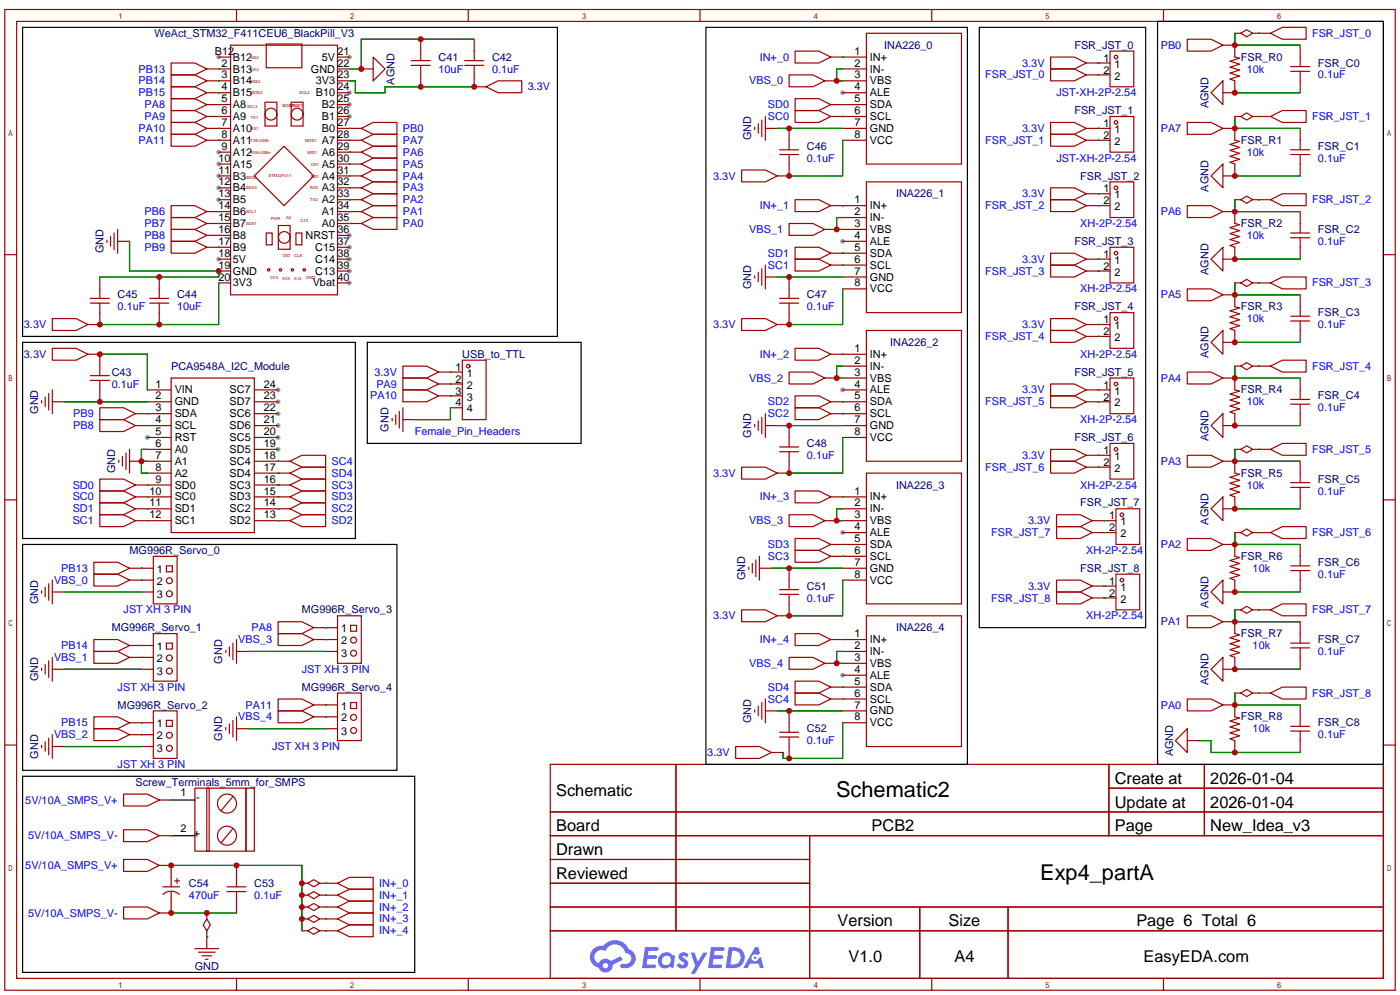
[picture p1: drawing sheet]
<svg xmlns="http://www.w3.org/2000/svg" width="299mm" height="213mm" viewBox="0 0 299 213" stroke-linecap="round" stroke-linejoin="round" font-family="sans-serif">
<g fill="#999">
<circle cx="31.5" cy="93.5" r=".51"/>
<circle cx="59.4" cy="96" r=".51"/>
<circle cx="59.4" cy="93.5" r=".51"/>
<circle cx="59.4" cy="90.9" r=".51"/>
<circle cx="59.4" cy="88.4" r=".51"/>
<circle cx="59.4" cy="85.9" r=".51"/>
<circle cx="59.4" cy="83.3" r=".51"/>
<circle cx="46.7" cy="12.2" r=".51"/>
<circle cx="46.7" cy="32.5" r=".51"/>
<circle cx="46.7" cy="35.1" r=".51"/>
<circle cx="46.7" cy="37.6" r=".51"/>
<circle cx="46.7" cy="40.1" r=".51"/>
<circle cx="46.7" cy="42.7" r=".51"/>
<circle cx="46.7" cy="55.4" r=".51"/>
<circle cx="74.7" cy="12.2" r=".51"/>
<circle cx="74.7" cy="19.8" r=".51"/>
<circle cx="74.7" cy="22.4" r=".51"/>
<circle cx="74.7" cy="24.9" r=".51"/>
<circle cx="74.7" cy="50.3" r=".51"/>
<circle cx="74.7" cy="52.8" r=".51"/>
<circle cx="74.7" cy="55.4" r=".51"/>
<circle cx="74.7" cy="57.9" r=".51"/>
<circle cx="74.7" cy="60.5" r=".51"/>
<circle cx="180.1" cy="19.8" r=".51"/>
<circle cx="180.1" cy="51.6" r=".51"/>
<circle cx="180.1" cy="83.3" r=".51"/>
<circle cx="180.1" cy="113.8" r=".51"/>
<circle cx="180.1" cy="144.3" r=".51"/>
</g>
<g fill="none" stroke="#a10000" stroke-width=".25">
<path d="M1 2h297.2v209.6h-297.2zM3.6 4.6h292.1v204.4h-292.1zM50.5 2v2.6M100.1 2v2.6M149.6 2v2.6M199.1 2v2.6M248.7 2v2.6M1 54.4h2.6M295.7 54.4h2.5M1 106.8h2.6M295.7 106.8h2.5M1 159.2h2.6"/>
<path d="M295.7 159.2h2.5M117.6 163.3h178.1v45.7h-178.1zM117.6 173.5h178.1M117.6 178.6h178.1M144.5 163.3v35.6M173 178.6v30.4M237 163.3v15.3M237 168.4h58.7M257.4 163.3v15.3M117.6 183.6h55.4M117.6 193.8h178.1M117.6 188.7h55.4"/>
<path d="M117.6 198.9h178.1M196.6 193.8v15.2M215.4 193.8v15.2M50.5 209v2.6M100.1 209v2.6M149.6 209v2.6M199.1 209v2.6M248.7 209v2.6"/>
</g>
<g fill="#5487ff">
<path d="M145.3 203.7a1.3 1.3 0 0 1 1.9 .3l-.4 .6a.54 .54 0 0 0-.9-.2l.1 .2a1.34 1.34 0 0 1 .9 1.8 1.47 1.47 0 0 1-2.3-.1l.5-.6 .8 .5a.31 .31 0 0 0 .4-.3 .31 .31 0 0 0-.3-.3 1.12 1.12 0 0 1-.7-1.9z"/>
<path d="M147.6 203.5h.9l.6 2 1.2-2h.9l-2.7 4.6h-.9l1-1.7z"/>
<path d="M137.8 202.4h1.7a1.31 1.31 0 0 1 1.2 .2 .4 .4 0 0 1-.3 .6h-1.8l-.1 .9h1.6a.4 .4 0 0 1 .4 .4 .4 .4 0 0 1-.5 .4h-1.6l-.2 1.2h1.4a.46 .46 0 0 1 .5 .1 .46 .46 0 0 1 .1 .5l-.4 .2h-2.6z"/>
<path d="M151.9 202.4h1.7a1.32 1.32 0 0 1 1.2 .2 .39 .39 0 0 1-.3 .6h-1.8l-.1 .9h1.6a.4 .4 0 0 1 .4 .4 .4 .4 0 0 1-.4 .4h-1.7l-.2 1.2h1.4a.46 .46 0 0 1 .5 .1 .46 .46 0 0 1 .1 .5l-.4 .2h-2.6z"/>
<path d="M161.3 202.4h.8l.3 1.3-.6 .4a.75 .75 0 0 0-1.1 .3 .75 .75 0 0 0 .5 1 .75 .75 0 0 0 .9-.7l.5-.2 .6 2.3h-.8l-.3-.9h-1.8l-.5 .9h-1z"/>
<path d="M155.7 202.4l-.6 4.5h1.5a2.27 2.27 0 0 0 2.6-2.3 2.27 2.27 0 0 0-2.7-2.2zM156.5 203.2a1.5 1.5 0 0 1 1.8 1.5 1.5 1.5 0 0 1-1.9 1.4h-.3z"/>
<path d="M141.2 204a1.6 1.6 0 0 0-.3 2.3 1.6 1.6 0 0 0 2.3 .2l.7 .4 .3-2.5-.1-.3h-.5a1.58 1.58 0 0 0-2.4-.1zM141.8 204.5a.98 .98 0 0 1 1.6 .4 .98 .98 0 0 1-1.1 1.3 .94 .94 0 0 1-.9-.6 .94 .94 0 0 1 .4-1.1z"/>
<path d="M126.8 202.8a2.37 2.37 0 0 0 1.1 4 1.54 1.54 0 0 0 1.8 1 1.54 1.54 0 0 0 1.2-1.6l2.2-1.1-.5-.8-2 1a1.57 1.57 0 0 0-2.7 .5 1.5 1.5 0 0 1-.7-2.1 1.5 1.5 0 0 1 2.2-.5 2.23 2.23 0 0 1 2.3-1.4 2.23 2.23 0 0 1 2 1.8 1.16 1.16 0 0 1 1.2 1.1 1.16 1.16 0 0 1-1.1 1.2h-.7a.47 .47 0 0 0-.5 .4 .47 .47 0 0 0 .4 .6 2.17 2.17 0 0 0 2.5-1 2.17 2.17 0 0 0-.3-2.7l-.8-.4a3.2 3.2 0 0 0-5.5-.7l-1.1 .1zM128.8 206.3a.6 .6 0 0 1 1.2 0 .6 .6 0 0 1-1.2 0z"/>
<circle cx="161.4" cy="204.6" r=".28"/>
</g>
<g fill="none" stroke="#a10000" stroke-width=".25">
<path d="M36.6 13.5h5.1l2.5 1.2-2.5 1.3h-5.1zM36.6 16h5.1l2.5 1.3-2.5 1.2h-5.1zM36.6 18.5h5.1l2.5 1.3-2.5 1.3h-5.1zM44.2 14.7h5.1M44.2 17.3h5.1M44.2 19.8h5.1M46.7 12.2h2.6M49.3 9.7h22.8v53.3h-22.8zM56.9 9.4h7.6v5.1h-7.6zM72.1 12.2h2.6M72.1 14.7h2.6M72.1 17.3h2.6"/>
<path d="M72.1 19.8h2.6M77.2 14.7h2.6M79.8 12.2l2.5 2.5-2.5 2.6zM87.9 14h4M87.9 13h4M89.9 8.4v4.6M89.9 14v4.5M99.3 14h4.1M99.3 13h4.1M101.3 8.4v4.6M101.3 14v4.5h2.6M103.9 18.5l2.5-1.2h5.1v2.5h-5.1z"/>
<path d="M168.7 16h5l2.6 1.3-2.6 1.2h-5zM169.9 10.9h5.1l2.5 1.3-2.5 1.3h-5.1zM176.3 17.3h2.5M177.5 12.2h7.7M180.1 14.7h5.1M180.1 17.3h5.1M180.1 19.8h5.1M185.2 7.1h20.3v28h-20.3zM224.5 12.2h5.1l2.6 1.3-2.6 1.2h-5.1zM224.5 14.7h5.1l2.6 1.3-2.6 1.3h-5.1zM232.2 13.5h5M232.2 16h5"/>
<path d="M237.2 10.9h5.1v7.6h-5.1zM253.7 8.4h5.1l2.6 1.3-2.6 1.2h-5.1zM261.4 17.3v5.1l-2.6-2.6zM261.4 9.7h2.5v2.5l1 .2-2 .7 2 .6-2 .7 2 .6-2 .6 2 .7-2 .6 1 .4v2.5h-2.5M263.9 7.1h1.3M265.2 7.1l1.2-.8 1.3 .8-1.3 .8zM267.7 7.1h3.8M271.5 7.1l2.6-1.3h5v2.6h-5zM275.8 15.2h4.1M275.8 14.2h4.1M277.9 9.7v4.5M277.9 15.2v4.6"/>
<path d="M36.6 23.6h5.1l2.5 1.3-2.5 1.3h-5.1zM36.6 26.2h5.1l2.5 1.2-2.5 1.3h-5.1zM36.6 28.7h5.1l2.5 1.3-2.5 1.2h-5.1zM36.6 21.1h5.1l2.5 1.3-2.5 1.2h-5.1zM44.2 22.4h5.1M44.2 24.9h5.1M44.2 27.4h5.1M44.2 30h5.1M46.7 32.5h2.6M46.7 35.1h2.6M46.7 37.6h2.6M56.6 21.8h2.6v5.1h-2.6z"/>
<path d="M60.7 31.2l6.4 6.4-6.4 6.3-6.3-6.3zM62.2 21.8h2.6v5.1h-2.6zM72.1 22.4h2.6M72.1 24.9h2.6M72.1 27.4h5.1M72.1 30h5.1M72.1 32.5h5.1M72.1 35.1h5.1M72.1 37.6h5.1M77.2 32.5l2.6-1.3h5v2.6h-5zM77.2 30l2.6-1.3h5v2.5h-5zM77.2 27.4l2.6-1.2h5v2.5h-5z"/>
<path d="M77.2 35.1l2.6-1.3h5v2.5h-5zM77.2 37.6l2.6-1.3h5v2.6h-5zM158.5 36.3h5.1l2.5 1.3-2.5 1.3h-5.1zM161.3 27.2v.5M162.1 26.4v2M162.8 25.7v3.5M163.6 27.4h2.5M163.6 24.9v5.1M166.6 33h4.1M166.6 32h4.1M168.7 33v4.6h-2.6M168.7 27.4v4.6"/>
<path d="M169.9 21.1h5.1l2.5 1.3-2.5 1.2h-5.1zM169.9 23.6h5.1l2.5 1.3-2.5 1.3h-5.1zM177.5 22.4h7.7M177.5 24.9h7.7M180.1 27.4h5.1M180.1 30h5.1M185.2 38.9h20.3v27.9h-20.3zM224.5 26.2h5.1l2.6 1.2-2.6 1.3h-5.1zM224.5 28.7h5.1l2.6 1.3-2.6 1.2h-5.1zM232.2 27.4h5M232.2 30h5M237.2 24.9h5.1v7.6h-5.1z"/>
<path d="M237.2 38.9h5.1v7.6h-5.1zM253.7 26.2h5.1l2.6 1.2-2.6 1.3h-5.1zM261.4 35.1v5l-2.6-2.5zM261.4 27.4h2.5v2.6l1 .2-2 .7 2 .6-2 .6 2 .7-2 .6 2 .6-2 .7 1 .4v2.5h-2.5M263.9 24.9h1.3M265.2 24.9l1.2-.8 1.3 .8-1.3 .8zM267.7 24.9h3.8M271.5 24.9l2.6-1.3h5v2.6h-5zM275.8 33h4.1M275.8 32h4.1M277.9 27.4v4.6M277.9 33v4.6"/>
<path d="M21.3 59.2v4.6M22.9 51.3v.5M23.6 50.5v2.1M24.4 49.8v3.5M25.1 51.6h2.6M25.1 49v5.1M34 59.2v4.6M36.6 43.9h5.1l2.5 1.3-2.5 1.3h-5.1zM36.6 49h5.1l2.5 1.3-2.5 1.3h-5.1zM36.6 51.6h5.1l2.5 1.2-2.5 1.3h-5.1zM36.6 46.5h5.1l2.5 1.3-2.5 1.2h-5.1zM44.2 45.2h5.1"/>
<path d="M44.2 47.8h5.1M44.2 50.3h5.1M44.2 52.8h5.1M46.7 40.1h2.6M46.7 42.7h2.6M46.7 55.4h2.6M46.7 57.9h2.6M56.9 49.8h1.3v2.5h-1.3zM59.5 48.2h2.5v5.1h-2.5zM63.2 49.8h1.3v2.5h-1.3zM72.1 40.1h5.1M72.1 42.7h5.1"/>
<path d="M72.1 45.2h5.1M72.1 47.8h5.1M72.1 50.3h2.6M72.1 52.8h2.6M72.1 55.4h2.6M72.1 57.9h2.6M77.2 42.7l2.6-1.3h5v2.5h-5zM77.2 40.1l2.6-1.2h5v2.5h-5zM77.2 45.2l2.6-1.3h5v2.6h-5zM77.2 47.8l2.6-1.3h5v2.5h-5zM161.3 58.9v.5M162.1 58.2v2"/>
<path d="M162.8 57.4v3.6M163.6 59.2h2.5M163.6 56.6v5.1M168.7 47.8h5l2.6 1.2-2.6 1.3h-5zM168.7 59.2v4.6M169.9 52.8h5.1l2.5 1.3-2.5 1.3h-5.1zM169.9 55.4h5.1l2.5 1.2-2.5 1.3h-5.1zM169.9 42.7h5.1l2.5 1.2-2.5 1.3h-5.1zM176.3 49h2.5M177.5 43.9h7.7M177.5 54.1h7.7M177.5 56.6h7.7"/>
<path d="M180.1 51.6h5.1M180.1 46.5h5.1M180.1 49h5.1M180.1 59.2h5.1M224.5 40.1h5.1l2.6 1.3-2.6 1.3h-5.1zM224.5 42.7h5.1l2.6 1.2-2.6 1.3h-5.1zM224.5 54.1h5.1l2.6 1.3-2.6 1.2h-5.1zM224.5 56.6h5.1l2.6 1.3-2.6 1.3h-5.1zM232.2 55.4h5M232.2 57.9h5M232.2 43.9h5M232.2 41.4h5"/>
<path d="M237.2 52.8h5.1v7.7h-5.1zM253.7 43.9h5.1l2.6 1.3-2.6 1.3h-5.1zM261.4 52.8v5.1l-2.6-2.5zM261.4 45.2h2.5v2.6l1 .2-2 .6 2 .7-2 .6 2 .6-2 .7 2 .6-2 .7 1 .3v2.6h-2.5M263.9 42.7h1.3M265.2 42.7l1.2-.8 1.3 .8-1.3 .7zM267.7 42.7h3.8M271.5 42.7l2.6-1.3h5v2.5h-5zM275.8 50.8h4.1M275.8 49.8h4.1M277.9 45.2v4.6M277.9 50.8v4.6"/>
<path d="M11.2 74.4h5.1l2.5 1.3-2.5 1.3h-5.1zM11.2 68.1h5.1l2.5 1.2-2.5 1.3h-5.1zM18.8 75.7h2.5v4.6M19.3 63.8h4.1M19.3 64.8h4.1M21.3 64.8v4.5h-2.5M32 63.8h4.1M32 64.8h4.1M34 64.8v4.5M46.7 60.5h2.6M72.1 60.5h2.6M86.1 78.2h5.1l2.5 1.3-2.5 1.3h-5.1z"/>
<path d="M93.7 79.5h5.1M98.8 77h5.1v12.7h-5.1zM158.5 68.1h5.1l2.5 1.2-2.5 1.3h-5.1zM166.6 63.8h4.1M166.6 64.8h4.1M168.7 79.5h5l2.6 1.3-2.6 1.2h-5zM168.7 64.8v4.5h-2.6M169.9 74.4h5.1l2.5 1.3-2.5 1.3h-5.1zM177.5 75.7h7.7M180.1 61.7h5.1M180.1 78.2h5.1M185.2 70.6h20.3v28h-20.3z"/>
<path d="M224.5 68.1h5.1l2.6 1.2-2.6 1.3h-5.1zM224.5 70.6h5.1l2.6 1.3-2.6 1.3h-5.1zM232.2 69.3h5M232.2 71.9h5M237.2 66.8h5.1v7.6h-5.1zM253.7 61.7h5.1l2.6 1.3-2.6 1.3h-5.1zM253.7 79.5h5.1l2.6 1.3-2.6 1.2h-5.1zM261.4 70.6v5.1l-2.6-2.5zM261.4 63h2.5v2.5l1 .3-2 .6 2 .7-2 .6 2 .6-2 .7 2 .6-2 .6 1 .4v2.6h-2.5M263.9 60.5h1.3M263.9 78.2h1.3M265.2 60.5l1.2-.8 1.3 .8-1.3 .7z"/>
<path d="M265.2 78.2l1.2-.7 1.3 .7-1.3 .8zM267.7 60.5h3.8M267.7 78.2h3.8M271.5 60.5l2.6-1.3h5v2.5h-5zM271.5 78.2l2.6-1.2h5v2.5h-5zM275.8 68.6h4.1M275.8 67.6h4.1M277.9 63v4.6M277.9 68.6v4.6M8.9 85.6v.5M9.7 84.8v2.1M10.4 84.1v3.5"/>
<path d="M11.2 85.9h2.5M11.2 83.3v5.1M19.3 81.3h4.1M19.3 80.3h4.1M21.3 89.7h5.1l2.6 1.2-2.6 1.3h-5.1zM21.3 87.1h5.1l2.6 1.3-2.6 1.3h-5.1zM21.3 81.3v4.6M25.4 98.3v.5M26.2 97.5v2.1M26.9 96.8v3.5M27.7 98.6h2.5M27.7 96v5.1"/>
<path d="M29 88.4h7.6M29 90.9h7.6M31.5 83.3h5.1M31.5 85.9h5.1M31.5 93.5h5.1M31.5 96h5.1M31.5 98.6h5.1M36.6 80.8h17.8v33h-17.8zM54.4 83.3h5M54.4 85.9h5M54.4 88.4h5M54.4 90.9h5"/>
<path d="M54.4 93.5h5M54.4 96h5M54.4 98.6h7.6M62 98.6l2.5-1.3h5.1v2.5h-5.1zM83.8 89.4v.5M84.6 88.6v2.1M85.3 87.9v3.5M86.1 80.8h5.1l2.5 1.2-2.5 1.3h-5.1zM86.1 83.3h5.1l2.5 1.3-2.5 1.3h-5.1zM86.1 89.7h2.5M86.1 87.1v5.1M93.7 84.6h5.1"/>
<path d="M93.7 82h5.1M96.3 87.1h2.5M158.5 99.8h5.1l2.5 1.3-2.5 1.3h-5.1zM161.3 90.7v.5M162.1 89.9v2M162.8 89.2v3.5M163.6 90.9h2.5M163.6 88.4v5.1M166.6 96.5h4.1M166.6 95.5h4.1M168.7 96.5v4.6h-2.6M168.7 90.9v4.6"/>
<path d="M169.9 84.6h5.1l2.5 1.3-2.5 1.2h-5.1zM169.9 87.1h5.1l2.5 1.3-2.5 1.3h-5.1zM176.3 80.8h2.5M177.5 85.9h7.7M177.5 88.4h7.7M180.1 83.3h5.1M180.1 90.9h5.1M180.1 93.5h5.1M180.1 80.8h5.1M224.5 82h5.1l2.6 1.3-2.6 1.3h-5.1zM224.5 84.6h5.1l2.6 1.3-2.6 1.2h-5.1zM224.5 96h5.1l2.6 1.3-2.6 1.3h-5.1z"/>
<path d="M224.5 98.6h5.1l2.6 1.2-2.6 1.3h-5.1zM232.2 83.3h5M232.2 85.9h5M232.2 97.3h5M232.2 99.8h5M237.2 80.8h5.1v7.6h-5.1zM237.2 94.7h5.1v7.7h-5.1zM253.7 97.3h5.1l2.6 1.3-2.6 1.2h-5.1zM258.8 90.9l2.6-2.5v5.1zM261.4 80.8h2.5v2.5l1 .3-2 .6 2 .6-2 .7 2 .6-2 .6 2 .7-2 .6 1 .4v2.5h-2.5M261.4 98.6h2.5v2.5l1 .2-2 .7 2 .6-2 .7 2 .6-2 .6 2 .7-2 .6 1 .4v2.5h-2.5M263.9 96h1.3"/>
<path d="M265.2 96l1.2-.8 1.3 .8-1.3 .8zM267.7 96h3.8M271.5 96l2.6-1.3h5v2.6h-5zM275.8 86.4h4.1M275.8 85.3h4.1M277.9 80.8v4.5M277.9 86.4v4.5M277.9 98.6v4.5M21.3 102.4h5.1l2.6 1.2-2.6 1.3h-5.1zM21.3 104.9h5.1l2.6 1.3-2.6 1.2h-5.1zM21.3 107.4h5.1l2.6 1.3-2.6 1.3h-5.1zM21.3 110h5.1l2.6 1.3-2.6 1.2h-5.1z"/>
<path d="M29 103.6h7.6M29 106.2h7.6M29 108.7h7.6M29 111.3h7.6M31.5 101.1h5.1M32.8 118.9h5v10.1h-5zM54.4 101.1h7.6M54.4 103.6h7.6M54.4 106.2h7.6M54.4 108.7h7.6M54.4 111.3h7.6M62 106.2l2.5-1.3h5.1v2.5h-5.1z"/>
<path d="M62 103.6l2.5-1.2h5.1v2.5h-5.1zM62 101.1l2.5-1.3h5.1v2.6h-5.1zM62 108.7l2.5-1.3h5.1v2.6h-5.1zM62 111.3l2.5-1.3h5.1v2.5h-5.1zM161.5 119.6v3.6M162.3 118.9v5.1M168.7 110h5l2.6 1.3-2.6 1.2h-5zM169.9 115.1h5.1l2.5 1.2-2.5 1.3h-5.1zM169.9 117.6h5.1l2.5 1.3-2.5 1.2h-5.1zM169.9 104.9h5.1l2.5 1.3-2.5 1.2h-5.1zM176.3 111.3h2.5M177.5 106.2h7.7"/>
<path d="M177.5 116.3h7.7M177.5 118.9h7.7M180.1 108.7h5.1M180.1 111.3h5.1M180.1 113.8h5.1M185.2 101.1h20.3v27.9h-20.3zM225.8 110h5.1l2.5 1.3-2.5 1.2h-5.1zM225.8 112.5h5.1l2.5 1.3-2.5 1.3h-5.1zM233.4 111.3h5.1M233.4 113.8h5.1M238.5 108.7h5.1v7.6h-5.1zM253.7 115.1h5.1l2.6 1.2-2.6 1.3h-5.1z"/>
<path d="M258.8 108.7l2.6-2.5v5.1zM261.4 116.3h2.5v2.6l1 .2-2 .7 2 .6-2 .6 2 .7-2 .6 2 .6-2 .7 1 .4v2.5h-2.5M263.9 113.8h1.3M265.2 113.8l1.2-.8 1.3 .8-1.3 .8zM267.7 113.8h3.8M271.5 113.8l2.6-1.3h5v2.6h-5zM275.8 104.1h4.1M275.8 103.1h4.1M277.9 104.1v4.6M277.9 116.3v4.6M8.9 126.2v.5M9.7 125.5v2"/>
<path d="M10.4 124.7v3.6M11.2 126.5h2.5M11.2 124v5M20.1 120.1h5l2.6 1.3-2.6 1.3h-5zM20.1 122.7h5l2.6 1.3-2.6 1.2h-5zM20.1 136.7h5l2.6 1.2-2.6 1.3h-5zM20.1 139.2h5l2.6 1.3-2.6 1.2h-5zM27.7 121.4h5.1M27.7 124h5.1M27.7 137.9h5.1M30.2 126.5h2.6M32.8 135.4h5v10.1h-5z"/>
<path d="M35.6 120.9h1.2v1.3h-1.2zM35.6 137.4h1.2v1.3h-1.2zM48.3 138.9v.5M49 138.2v2M49.8 137.4v3.6M50.5 139.2h2.6M50.5 136.7v5M59.4 132.8h5.1l2.6 1.3-2.6 1.3h-5.1zM59.4 135.4h5.1l2.6 1.3-2.6 1.2h-5.1zM67.1 136.7h5M67.1 134.1h5M69.6 139.2h2.5"/>
<path d="M72.1 131.6h5.1v10.1h-5.1zM74.9 133.6h1.3v1.3h-1.3zM158.5 130.3h5.1l2.5 1.3-2.5 1.2h-5.1zM160 121.2v.5M160.8 120.4v2M162.3 121.4h2.5M166.6 127h4.1M166.6 126h4.1M168.7 121.4v4.6M168.7 127v4.6h-2.6M169.9 135.4h5.1l2.5 1.3-2.5 1.2h-5.1zM177.5 136.7h7.7"/>
<path d="M180.1 121.4h5.1M180.1 124h5.1M180.1 139.2h5.1M185.2 131.6h20.3v27.9h-20.3zM225.8 124h5.1l2.5 1.2-2.5 1.3h-5.1zM225.8 126.5h5.1l2.5 1.3-2.5 1.2h-5.1zM233.4 125.2h5.1M233.4 127.8h5.1M238.5 122.7h5.1v7.6h-5.1zM253.7 131.6h5.1l2.6 1.2-2.6 1.3h-5.1zM258.8 126.5l2.6-2.5v5zM261.4 132.8h2.5v2.6l1 .2-2 .7 2 .6-2 .6 2 .7-2 .6 2 .6-2 .7 1 .4v2.5h-2.5"/>
<path d="M263.9 130.3h1.3M265.2 130.3l1.2-.8 1.3 .8-1.3 .8zM267.7 130.3h3.8M271.5 130.3l2.6-1.3h5v2.6h-5zM275.8 121.9h4.1M275.8 120.9h4.1M275.8 138.4h4.1M275.8 137.4h4.1M277.9 121.9v4.6M277.9 132.8v4.6M277.9 138.4v4.6M8.9 142.7v.6"/>
<path d="M8.9 159.3v.5M9.7 142v2M9.7 158.5v2M10.4 141.2v3.6M10.4 157.7v3.6M11.2 143h2.5M11.2 140.5v5M11.2 157v5.1M11.2 159.5h2.5M20.1 153.2h5l2.6 1.2-2.6 1.3h-5zM20.1 155.7h5l2.6 1.3-2.6 1.2h-5zM27.7 154.4h5.1"/>
<path d="M27.7 140.5h5.1M27.7 157h5.1M30.2 143h2.6M30.2 159.5h2.6M32.8 151.9h5v10.2h-5zM35.6 153.9h1.2v1.3h-1.2zM48.3 155.4v.6M49 154.7v2M49.8 153.9v3.6M50.5 155.7h2.6M50.5 153.2v5M59.4 149.4h5.1l2.6 1.2-2.6 1.3h-5.1z"/>
<path d="M59.4 151.9h5.1l2.6 1.3-2.6 1.2h-5.1zM67.1 150.6h5M67.1 153.2h5M69.6 155.7h2.5M72.1 148.1h5.1v10.1h-5.1zM74.9 150.1h1.3v1.3h-1.3zM157.2 159.5h5.1l2.5 1.3-2.5 1.3h-5.1zM161.3 151.6v.5M162.1 150.9v2M162.8 150.1v3.6M163.6 151.9h2.5M163.6 149.4v5"/>
<path d="M166.6 157.5h4.1M166.6 156.5h4.1M168.7 140.5h5l2.6 1.2-2.6 1.3h-5zM168.7 151.9v4.6M168.7 157.5v4.6M169.9 145.5h5.1l2.5 1.3-2.5 1.3h-5.1zM169.9 148.1h5.1l2.5 1.3-2.5 1.2h-5.1zM176.3 141.7h2.5M177.5 146.8h7.7M177.5 149.4h7.7M180.1 141.7h5.1M180.1 144.3h5.1"/>
<path d="M180.1 151.9h5.1M180.1 154.4h5.1M251.2 158.2l2.5-2.5v5.1zM253.7 149.4h5.1l2.6 1.2-2.6 1.3h-5.1zM253.7 158.2h2.6M258.8 143l2.6-2.5v5zM261.4 150.6h2.5v2.6l1 .2-2 .7 2 .6-2 .6 2 .7-2 .6 2 .6-2 .7 1 .3v2.6M263.9 148.1h1.3M265.2 148.1l1.2-.8 1.3 .8-1.3 .7zM267.7 148.1h3.8M271.5 148.1l2.6-1.3h5v2.6h-5zM275.8 156.2h4.1"/>
<path d="M275.8 155.2h4.1M277.9 150.6v4.6M277.9 156.2v4.6M26.4 169.7h5.1l2.5 1.2-2.5 1.3h-5.1zM26.4 177.3h5.1l2.5 1.3-2.5 1.2h-5.1zM34 170.9h2.6M34 178.6h2.6M41.7 168.4h3v13.5h-3zM44.2 168.4h8.4v13.5h-8.4zM49.8 177l-2.6 3.1M49.8 170.2l-2.6 3M52.6 168.4h1.8v13.5h-1.8z"/>
<path d="M164.8 160.8h2.6M26.4 183.6h5.1l2.5 1.3-2.5 1.3h-5.1zM26.4 193.8h5.1l2.5 1.3-2.5 1.2h-5.1zM34 184.9h2.6v4.6M34.8 189.5h3.6M34.8 191.1a2.54 2.54 0 0 1 3.6 0M36.6 190.5v4.6h-2.6M37.3 188.2h1.1M37.8 187.7v1M44.2 196.3l.8 1.3-.8 1.3-.8-1.3zM44.2 195.1v1.2M44.2 198.9v3.8"/>
<path d="M48.5 189.5h4.1M48.5 190.5h4.1M50.5 184.9v4.6M50.5 190.5v4.6M64.5 188.7h1.3M64.5 191.3h1.3M64.5 193.8h1.3M64.5 196.3h1.3M64.5 198.9h1.3M65.8 198.9l1.3-.8 1.2 .8-1.2 .7zM65.8 196.3l1.3-.7 1.2 .7-1.2 .8zM65.8 193.8l1.3-.8 1.2 .8-1.2 .8z"/>
<path d="M65.8 191.3l1.3-.8 1.2 .8-1.2 .7zM65.8 188.7l1.3-.7 1.2 .7-1.2 .8zM68.3 188.7h3.8M68.3 191.3h3.8M68.3 193.8h3.8M68.3 196.3h3.8M68.3 198.9h3.8M72.1 188.7l2.6-1.2h5.1v2.5h-5.1zM72.1 191.3l2.6-1.3h5.1v2.5h-5.1zM72.1 193.8l2.6-1.3h5.1v2.6h-5.1zM72.1 196.3l2.6-1.2h5.1v2.5h-5.1zM72.1 198.9l2.6-1.3h5.1v2.6h-5.1z"/>
<path d="M41.7 202.7h5M42.4 203.5h3.6M43.2 204.2h2M43.9 205h.5"/>
<circle cx="238.5" cy="12.2" r=".38"/>
<circle cx="57.9" cy="24.4" r="1.27"/>
<circle cx="63.5" cy="24.4" r="1.27"/>
<circle cx="238.5" cy="26.2" r=".38"/>
<circle cx="57.4" cy="57.7" r=".25"/>
<circle cx="59.9" cy="57.7" r=".25"/>
<circle cx="60.8" cy="50.7" r="1.24"/>
<circle cx="62.5" cy="57.7" r=".25"/>
<circle cx="65" cy="57.7" r=".25"/>
<circle cx="238.5" cy="40.1" r=".38"/>
<circle cx="238.5" cy="54.1" r=".38"/>
<circle cx="100.1" cy="78.2" r=".38"/>
<circle cx="238.5" cy="68.1" r=".38"/>
<circle cx="238.5" cy="82" r=".38"/>
<circle cx="238.5" cy="96" r=".38"/>
<circle cx="239.8" cy="110" r=".38"/>
<circle cx="36.2" cy="126.9" r=".63"/>
<circle cx="36.2" cy="124.1" r=".63"/>
<circle cx="75.6" cy="139.6" r=".63"/>
<circle cx="75.6" cy="136.8" r=".63"/>
<circle cx="239.8" cy="124" r=".38"/>
<circle cx="36.2" cy="143.4" r=".63"/>
<circle cx="36.2" cy="159.9" r=".63"/>
<circle cx="36.2" cy="140.6" r=".63"/>
<circle cx="36.2" cy="157.1" r=".63"/>
<circle cx="75.6" cy="156.1" r=".63"/>
<circle cx="75.6" cy="153.3" r=".63"/>
<circle cx="48.5" cy="171.7" r="2.03"/>
<circle cx="48.5" cy="178.6" r="2.03"/>
</g>
<g fill="none" stroke="#008700" stroke-width=".25">
<path d="M46.7 14.7h.1M46.7 17.3h.1M46.7 19.8h.1M74.7 17.3h1.2v2.5h6.4v-1.3h19M101.3 8.4h-24.1v6.3h-2.5M180.1 12.2h.1M180.1 14.7h-1.3v2.6h1.3M234.7 13.5h.1M234.7 16h.1M263.9 19.8h14M263.9 7.1v2.6h14M269 7.1h.1"/>
<path d="M46.7 24.9h.1M46.7 27.4h.1M46.7 30h.1M46.7 22.4h.1M74.7 27.4h.1M74.7 30h.1M74.7 32.5h.1M74.7 35.1h.1M74.7 37.6h.1M166.1 27.4h14M180.1 22.4h.1M180.1 24.9h.1"/>
<path d="M180.1 30v7.6h-11.4M234.7 27.4h.1M234.7 30h.1M263.9 37.6h14M263.9 24.9v2.5h14M269 24.9h.1M27.7 51.6v6.3h19v1.3h-25.4M46.7 45.2h.1M46.7 50.3h.1M46.7 52.8h.1M46.7 47.8h.1M74.7 40.1h.1"/>
<path d="M74.7 42.7h.1M74.7 45.2h.1M74.7 47.8h.1M166.1 59.2h14M180.1 54.1h.1M180.1 56.6h.1M180.1 43.9h.1M180.1 46.5h-1.3v2.5h1.3M234.7 41.4h.1M234.7 43.9h.1M234.7 55.4h.1M234.7 57.9h.1"/>
<path d="M263.9 55.4h14M263.9 42.7v2.5h14M269 42.7h.1M21.3 75.7h10.2v7.6M46.7 60.5v8.8h-25.4M96.3 79.5h.1M180.1 75.7h.1M180.1 78.2h-1.3v2.6h1.3M180.1 61.7v7.6h-11.4M234.7 69.3h.1M234.7 71.9h.1M263.9 73.2h14"/>
<path d="M263.9 60.5v2.5h14M263.9 78.2v2.6h14M269 60.5h.1M269 78.2h.1M13.7 85.9h17.8M30.2 98.6h1.3M31.5 90.9h.1M31.5 88.4h.1M31.5 96h-1.3v5.1h1.3M59.4 98.6h.1M96.3 82h.1M96.3 84.6h.1"/>
<path d="M96.3 87.1v2.6h-7.7M166.1 90.9h14M180.1 85.9h.1M180.1 88.4h.1M180.1 93.5v7.6h-11.4M234.7 83.3h.1M234.7 85.9h.1M234.7 97.3h.1M234.7 99.8h.1M263.9 90.9h14M263.9 96v2.6h14M269 96h.1"/>
<path d="M31.5 103.6h.1M31.5 106.2h.1M31.5 108.7h.1M31.5 111.3h.1M59.4 108.7h.1M59.4 111.3h.1M59.4 106.2h.1M59.4 103.6h.1M59.4 101.1h.1M180.1 116.3h.1M180.1 118.9h.1M180.1 106.2h.1"/>
<path d="M180.1 108.7h-1.3v2.6h1.3M236 111.3h.1M236 113.8h.1M263.9 108.7h14M263.9 113.8v2.5h14M269 113.8h.1M13.7 126.5h16.5M30.2 124h.1M30.2 121.4h.1M30.2 137.9h.1M53.1 139.2h16.5M69.6 136.7h.1"/>
<path d="M69.6 134.1h.1M164.8 121.4h15.3M180.1 136.7h.1M180.1 139.2h-1.3v2.5h1.3M180.1 124v7.6h-11.4M236 125.2h.1M236 127.8h.1M263.9 126.5h14M263.9 130.3v2.5h14M269 130.3h.1M13.7 143h16.5M13.7 159.5h16.5"/>
<path d="M30.2 140.5h.1M30.2 157h.1M30.2 154.4h.1M53.1 155.7h16.5M69.6 153.2h.1M69.6 150.6h.1M166.1 151.9h14M180.1 146.8h.1M180.1 149.4h.1M180.1 154.4v7.7h-12.7v-1.3M256.3 158.2h2.5v2.6h19.1M263.9 143h14"/>
<path d="M263.9 148.1v2.5h14M269 148.1h.1M36.6 170.9h.1M36.6 178.6h.1M36.6 184.9h27.9v14M36.6 195.1h13.9M69.6 188.7h.1M69.6 191.3h.1M69.6 193.8h.1M69.6 196.3h.1M69.6 198.9h.1M44.2 200.2h.1"/>
</g>
<path d="M4.8 5.8h114.3v66.1h-114.3zM150.9 5.8h55.9v157.5h-55.9zM209.3 5.8h35.6v128.3h-35.6zM247.4 4.6h48.3v158.7h-48.3zM4.8 73.2h71.1v41.9h-71.1zM78.5 73.2h45.7v21.5h-45.7zM4.8 116.3h80v48.3h-80zM4.8 165.9h83.8v41.9h-83.8zM36.6 178.6h5.1M36.6 170.9h5.1" fill="none" stroke="#000" stroke-width=".25"/>
<g fill="#c00">
<circle cx="101.3" cy="18.5" r=".63"/>
<circle cx="89.9" cy="18.5" r=".63"/>
<circle cx="46.7" cy="57.9" r=".63"/>
<circle cx="34" cy="59.2" r=".63"/>
<circle cx="77.2" cy="14.7" r=".63"/>
<circle cx="89.9" cy="8.4" r=".63"/>
<circle cx="263.9" cy="19.8" r=".63"/>
<circle cx="263.9" cy="37.6" r=".63"/>
<circle cx="263.9" cy="55.4" r=".63"/>
<circle cx="263.9" cy="73.2" r=".63"/>
<circle cx="263.9" cy="90.9" r=".63"/>
<circle cx="263.9" cy="108.7" r=".63"/>
<circle cx="263.9" cy="126.5" r=".63"/>
<circle cx="263.9" cy="160.8" r=".63"/>
<circle cx="263.9" cy="143" r=".63"/>
<circle cx="263.9" cy="27.4" r=".63"/>
<circle cx="21.3" cy="85.9" r=".63"/>
<circle cx="21.3" cy="75.7" r=".63"/>
<circle cx="168.7" cy="27.4" r=".63"/>
<circle cx="178.8" cy="49" r=".63"/>
<circle cx="178.8" cy="80.8" r=".63"/>
<circle cx="178.8" cy="111.3" r=".63"/>
<circle cx="178.8" cy="141.7" r=".63"/>
<circle cx="178.8" cy="17.3" r=".63"/>
<circle cx="34" cy="69.3" r=".63"/>
<circle cx="21.3" cy="69.3" r=".63"/>
<circle cx="168.7" cy="37.6" r=".63"/>
<circle cx="168.7" cy="59.2" r=".63"/>
<circle cx="168.7" cy="69.3" r=".63"/>
<circle cx="168.7" cy="90.9" r=".63"/>
<circle cx="168.7" cy="101.1" r=".63"/>
<circle cx="168.7" cy="121.4" r=".63"/>
<circle cx="168.7" cy="131.6" r=".63"/>
<circle cx="168.7" cy="151.9" r=".63"/>
<circle cx="168.7" cy="162.1" r=".63"/>
<circle cx="30.2" cy="98.6" r=".63"/>
<circle cx="263.9" cy="9.7" r=".63"/>
<circle cx="50.5" cy="184.9" r=".63"/>
<circle cx="36.6" cy="184.9" r=".63"/>
<circle cx="64.5" cy="188.7" r=".63"/>
<circle cx="64.5" cy="191.3" r=".63"/>
<circle cx="64.5" cy="193.8" r=".63"/>
<circle cx="64.5" cy="196.3" r=".63"/>
<circle cx="44.2" cy="195.1" r=".63"/>
<circle cx="36.6" cy="195.1" r=".63"/>
<circle cx="263.9" cy="80.8" r=".63"/>
<circle cx="263.9" cy="45.2" r=".63"/>
<circle cx="263.9" cy="132.8" r=".63"/>
<circle cx="263.9" cy="150.6" r=".63"/>
<circle cx="263.9" cy="116.3" r=".63"/>
<circle cx="263.9" cy="98.6" r=".63"/>
<circle cx="263.9" cy="63" r=".63"/>
</g>
<g font-size="4.7">
<text x="178.7" y="170.3">Schematic2</text>
<text x="222.3" y="188.1">Exp4_partA</text>
</g>
<g font-size="3.5">
<text x="238.3" y="167.5">Create at</text>
<text x="258.7" y="167.5">2026-01-04</text>
<text x="118.9" y="170">Schematic</text>
<text x="238.3" y="172.6">Update at</text>
<text x="258.7" y="172.6">2026-01-04</text>
<text x="118.9" y="177.6">Board</text>
<text x="186.3" y="177.6">PCB2</text>
<text x="238.3" y="177.6">Page</text>
<text x="258.7" y="177.6">New_Idea_v3</text>
<text x="118.9" y="182.7">Drawn</text>
<text x="118.9" y="187.8">Reviewed</text>
<text x="179" y="198">Version</text>
<text x="202.7" y="198">Size</text>
<text x="242.9" y="198">Page 6 Total 6</text>
<text x="181.3" y="205.6">V1.0</text>
<text x="204" y="205.6">A4</text>
<text x="244.4" y="205.6">EasyEDA.com</text>
</g>
<g font-size="2.3" fill="#000080">
<text x="33" y="7.9">WeAct_STM32_F411CEU6_BlackPill_V3</text>
<text x="189" y="10.4">INA226_0</text>
<text x="229.6" y="10.4">FSR_JST_0</text>
<text x="93.7" y="13">C41</text>
<text x="105.2" y="13">C42</text>
<text x="265.2" y="13">FSR_R0</text>
<text x="281.7" y="14.2">FSR_C0</text>
<text x="84.3" y="18.1" transform="rotate(-90 84.3 18.1)">AGND</text>
<text x="258.3" y="23.2" transform="rotate(-90 258.3 23.2)">AGND</text>
<text x="229.6" y="24.4">FSR_JST_1</text>
<text x="160.5" y="30" transform="rotate(-90 160.5 30)">GND</text>
<text x="172.5" y="32">C46</text>
<text x="265.2" y="30.7">FSR_R1</text>
<text x="281.7" y="32">FSR_C1</text>
<text x="230.9" y="38.4">FSR_JST_2</text>
<text x="258.3" y="41" transform="rotate(-90 258.3 41)">AGND</text>
<text x="191.5" y="42.2">INA226_1</text>
<text x="229.6" y="52.3">FSR_JST_3</text>
<text x="265.2" y="48.5">FSR_R2</text>
<text x="281.7" y="49.8">FSR_C2</text>
<text x="22.1" y="54.1" transform="rotate(-90 22.1 54.1)">GND</text>
<text x="258.3" y="58.7" transform="rotate(-90 258.3 58.7)">AGND</text>
<text x="25.1" y="63.8">C45</text>
<text x="37.8" y="63.8">C44</text>
<text x="160.5" y="61.8" transform="rotate(-90 160.5 61.8)">GND</text>
<text x="172.5" y="63.8">C47</text>
<text x="229.6" y="66.3">FSR_JST_4</text>
<text x="265.2" y="66.3">FSR_R3</text>
<text x="281.7" y="67.6">FSR_C3</text>
<text x="98.8" y="76.5">USB_to_TTL</text>
<text x="190.2" y="73.9">INA226_2</text>
<text x="258.3" y="76.5" transform="rotate(-90 258.3 76.5)">AGND</text>
<text x="23.9" y="80.3">C43</text>
<text x="36.6" y="79">PCA9548A_I2C_Module</text>
<text x="229.6" y="80.3">FSR_JST_5</text>
<text x="8.1" y="88.4" transform="rotate(-90 8.1 88.4)">GND</text>
<text x="265.2" y="84.1">FSR_R4</text>
<text x="281.7" y="85.3">FSR_C4</text>
<text x="83.1" y="92.2" transform="rotate(-90 83.1 92.2)">GND</text>
<text x="160.5" y="93.5" transform="rotate(-90 160.5 93.5)">GND</text>
<text x="172.5" y="95.5">C48</text>
<text x="229.6" y="94.2">FSR_JST_6</text>
<text x="258.3" y="94.3" transform="rotate(-90 258.3 94.3)">AGND</text>
<text x="24.6" y="101.1" transform="rotate(-90 24.6 101.1)">GND</text>
<text x="265.2" y="101.9">FSR_R5</text>
<text x="191.5" y="104.4">INA226_3</text>
<text x="281.7" y="103.1">FSR_C5</text>
<text x="230.9" y="108.2">FSR_JST_7</text>
<text x="258.3" y="112.1" transform="rotate(-90 258.3 112.1)">AGND</text>
<text x="27.7" y="118.4">MG996R_Servo_0</text>
<text x="265.2" y="119.6">FSR_R6</text>
<text x="159.3" y="124" transform="rotate(-90 159.3 124)">GND</text>
<text x="172.5" y="126">C51</text>
<text x="230.9" y="122.2">FSR_JST_8</text>
<text x="281.7" y="120.9">FSR_C6</text>
<text x="8.1" y="129.1" transform="rotate(-90 8.1 129.1)">GND</text>
<text x="64.5" y="131.1">MG996R_Servo_3</text>
<text x="258.3" y="129.9" transform="rotate(-90 258.3 129.9)">AGND</text>
<text x="23.9" y="134.9">MG996R_Servo_1</text>
<text x="191.5" y="134.9">INA226_4</text>
<text x="265.2" y="136.1">FSR_R7</text>
<text x="281.7" y="137.4">FSR_C7</text>
<text x="47.5" y="141.8" transform="rotate(-90 47.5 141.8)">GND</text>
<text x="8.1" y="145.6" transform="rotate(-90 8.1 145.6)">GND</text>
<text x="64.5" y="147.6">MG996R_Servo_4</text>
<text x="258.3" y="146.4" transform="rotate(-90 258.3 146.4)">AGND</text>
<text x="25.1" y="151.4">MG996R_Servo_2</text>
<text x="160.5" y="154.5" transform="rotate(-90 160.5 154.5)">GND</text>
<text x="265.2" y="153.9">FSR_R8</text>
<text x="281.7" y="155.2">FSR_C8</text>
<text x="47.5" y="158.3" transform="rotate(-90 47.5 158.3)">GND</text>
<text x="172.5" y="156.5">C52</text>
<text x="250.7" y="161.6" transform="rotate(-90 250.7 161.6)">AGND</text>
<text x="8.1" y="162.1" transform="rotate(-90 8.1 162.1)">GND</text>
<text x="29" y="167.9">Screw_Terminals_5mm_for_SMPS</text>
<text x="40.4" y="189.5">C54</text>
<text x="54.4" y="189.5">C53</text>
<text x="41.6" y="207.3">GND</text>
</g>
<g font-size="2.3">
<text x="45.9" y="11.7">B12</text>
<text x="72.1" y="11.7">21</text>
<text x="182.6" y="11.7">1</text>
<text x="47.4" y="14.2">2</text>
<text x="47.4" y="16.8">3</text>
<text x="49.8" y="13">B12</text>
<text x="49.8" y="15.5">B13</text>
<text x="66.5" y="15.5">GND</text>
<text x="68.8" y="13">5V</text>
<text x="72.1" y="14.2">22</text>
<text x="72.1" y="16.8">23</text>
<text x="182.6" y="14.2">2</text>
<text x="182.6" y="16.8">3</text>
<text x="185.9" y="13">IN+</text>
<text x="185.9" y="15.5">IN-</text>
<text x="235.8" y="13.2">1</text>
<text x="235.8" y="15.7">2</text>
<text x="238.2" y="14.5">1</text>
<text x="238.2" y="17">2</text>
<text x="47.4" y="19.3">4</text>
<text x="47.4" y="21.8">5</text>
<text x="49.8" y="18">B14</text>
<text x="49.8" y="20.6">B15</text>
<text x="49.8" y="23.1">A8</text>
<text x="67.5" y="18">3V3</text>
<text x="67.5" y="20.6">B10</text>
<text x="68.8" y="23.1">B2</text>
<text x="72.1" y="19.3">24</text>
<text x="72.1" y="21.8">25</text>
<text x="182.6" y="19.3">4</text>
<text x="182.6" y="21.8">5</text>
<text x="185.9" y="18">VBS</text>
<text x="185.9" y="20.6">ALE</text>
<text x="185.9" y="23.1">SDA</text>
<text x="47.4" y="24.4">6</text>
<text x="47.4" y="26.9">7</text>
<text x="47.4" y="29.5">8</text>
<text x="49.8" y="25.7">A9</text>
<text x="49.8" y="28.2">A10</text>
<text x="68.8" y="25.7">B1</text>
<text x="68.8" y="28.2">B0</text>
<text x="72.1" y="24.4">26</text>
<text x="72.1" y="26.9">27</text>
<text x="72.1" y="29.5">28</text>
<text x="182.6" y="24.4">6</text>
<text x="182.6" y="26.9">7</text>
<text x="182.6" y="29.5">8</text>
<text x="185.9" y="25.7">SCL</text>
<text x="185.9" y="28.2">GND</text>
<text x="235.8" y="27.2">1</text>
<text x="235.8" y="29.7">2</text>
<text x="238.2" y="28.4">1</text>
<text x="46.7" y="34.5">10</text>
<text x="47.4" y="32">9</text>
<text x="49.8" y="30.7">A11</text>
<text x="49.8" y="33.3">A12</text>
<text x="49.8" y="35.8">A15</text>
<text x="68.8" y="30.7">A7</text>
<text x="68.8" y="33.3">A6</text>
<text x="68.8" y="35.8">A5</text>
<text x="72.1" y="32">29</text>
<text x="72.1" y="34.5">30</text>
<text x="185.9" y="30.7">VCC</text>
<text x="238.2" y="31">2</text>
<text x="46.7" y="37.1">11</text>
<text x="46.7" y="39.6">12</text>
<text x="49.8" y="38.4">B3</text>
<text x="49.8" y="40.9">B4</text>
<text x="68.8" y="38.4">A4</text>
<text x="68.8" y="40.9">A3</text>
<text x="72.1" y="37.1">31</text>
<text x="72.1" y="39.6">32</text>
<text x="235.8" y="41.1">1</text>
<text x="46.7" y="42.2">13</text>
<text x="46.7" y="44.7">14</text>
<text x="46.7" y="47.2">15</text>
<text x="49.8" y="43.4">B5</text>
<text x="49.8" y="46">B6</text>
<text x="68.8" y="43.4">A2</text>
<text x="68.8" y="46">A1</text>
<text x="72.1" y="42.2">33</text>
<text x="72.1" y="44.7">34</text>
<text x="72.1" y="47.2">35</text>
<text x="182.6" y="43.4">1</text>
<text x="182.6" y="46">2</text>
<text x="185.9" y="44.7">IN+</text>
<text x="185.9" y="47.2">IN-</text>
<text x="235.8" y="43.7">2</text>
<text x="238.2" y="42.4">1</text>
<text x="238.2" y="44.9">2</text>
<text x="46.7" y="49.8">16</text>
<text x="46.7" y="52.3">17</text>
<text x="49.8" y="48.5">B7</text>
<text x="49.8" y="51.1">B8</text>
<text x="49.8" y="53.6">B9</text>
<text x="65.3" y="51.1">NRST</text>
<text x="67.4" y="53.6">C15</text>
<text x="68.8" y="48.5">A0</text>
<text x="72.1" y="49.8">36</text>
<text x="72.1" y="52.3">37</text>
<text x="182.6" y="48.5">3</text>
<text x="182.6" y="51.1">4</text>
<text x="182.6" y="53.6">5</text>
<text x="185.9" y="49.8">VBS</text>
<text x="185.9" y="52.3">ALE</text>
<text x="46.7" y="54.9">18</text>
<text x="46.7" y="57.4">19</text>
<text x="46.7" y="59.9">20</text>
<text x="49.8" y="56.1">5V</text>
<text x="49.8" y="58.7">GND</text>
<text x="67.4" y="56.1">C14</text>
<text x="67.4" y="58.7">C13</text>
<text x="72.1" y="54.9">38</text>
<text x="72.1" y="57.4">39</text>
<text x="72.1" y="59.9">40</text>
<text x="182.6" y="56.1">6</text>
<text x="182.6" y="58.7">7</text>
<text x="185.9" y="54.9">SDA</text>
<text x="185.9" y="57.4">SCL</text>
<text x="185.9" y="59.9">GND</text>
<text x="235.8" y="55.1">1</text>
<text x="235.8" y="57.6">2</text>
<text x="238.2" y="56.4">1</text>
<text x="238.2" y="58.9">2</text>
<text x="49.8" y="61.2">3V3</text>
<text x="66.8" y="61.2">Vbat</text>
<text x="182.6" y="61.2">8</text>
<text x="185.9" y="62.5">VCC</text>
<text x="235.8" y="69.1">1</text>
<text x="235.8" y="71.6">2</text>
<text x="238.2" y="70.3">1</text>
<text x="182.6" y="75.2">1</text>
<text x="182.6" y="77.7">2</text>
<text x="185.9" y="76.5">IN+</text>
<text x="238.2" y="72.9">2</text>
<text x="33.2" y="82.8">1</text>
<text x="56.4" y="82.8">24</text>
<text x="97.4" y="81.8">2</text>
<text x="97.4" y="79.2">1</text>
<text x="99.7" y="83">2</text>
<text x="99.7" y="80.5">1</text>
<text x="182.6" y="80.3">3</text>
<text x="182.6" y="82.8">4</text>
<text x="185.9" y="79">IN-</text>
<text x="185.9" y="81.5">VBS</text>
<text x="235.8" y="83">1</text>
<text x="33.2" y="85.3">2</text>
<text x="33.2" y="87.9">3</text>
<text x="37.3" y="84.1">VIN</text>
<text x="37.3" y="86.6">GND</text>
<text x="37.3" y="89.2">SDA</text>
<text x="49.1" y="89.2">SC6</text>
<text x="49.1" y="86.6">SD7</text>
<text x="49.1" y="84.1">SC7</text>
<text x="56.4" y="87.9">22</text>
<text x="56.4" y="85.3">23</text>
<text x="97.4" y="86.8">4</text>
<text x="97.4" y="84.3">3</text>
<text x="99.7" y="88.1">4</text>
<text x="99.7" y="85.6">3</text>
<text x="182.6" y="85.3">5</text>
<text x="182.6" y="87.9">6</text>
<text x="185.9" y="84.1">ALE</text>
<text x="185.9" y="86.6">SDA</text>
<text x="185.9" y="89.2">SCL</text>
<text x="235.8" y="85.6">2</text>
<text x="238.2" y="84.3">1</text>
<text x="238.2" y="86.8">2</text>
<text x="33.2" y="90.4">4</text>
<text x="33.2" y="93">5</text>
<text x="33.2" y="95.5">6</text>
<text x="37.3" y="91.7">SCL</text>
<text x="37.3" y="94.2">RST</text>
<text x="49.1" y="94.2">SC5</text>
<text x="49.1" y="91.7">SD6</text>
<text x="56.4" y="95.5">19</text>
<text x="56.4" y="93">20</text>
<text x="56.4" y="90.4">21</text>
<text x="182.6" y="90.4">7</text>
<text x="182.6" y="93">8</text>
<text x="185.9" y="91.7">GND</text>
<text x="185.9" y="94.2">VCC</text>
<text x="33.2" y="98">7</text>
<text x="33.2" y="100.6">8</text>
<text x="37.3" y="96.8">A0</text>
<text x="37.3" y="99.3">A1</text>
<text x="37.3" y="101.9">A2</text>
<text x="49.1" y="101.9">SD4</text>
<text x="49.1" y="99.3">SC4</text>
<text x="49.1" y="96.8">SD5</text>
<text x="56.4" y="100.6">17</text>
<text x="56.4" y="98">18</text>
<text x="235.8" y="97">1</text>
<text x="235.8" y="99.5">2</text>
<text x="238.2" y="98.3">1</text>
<text x="238.2" y="100.8">2</text>
<text x="32" y="105.7">10</text>
<text x="33.2" y="103.1">9</text>
<text x="37.3" y="104.4">SD0</text>
<text x="37.3" y="106.9">SC0</text>
<text x="49.1" y="106.9">SD3</text>
<text x="49.1" y="104.4">SC3</text>
<text x="56.4" y="105.7">15</text>
<text x="56.4" y="103.1">16</text>
<text x="182.6" y="105.7">1</text>
<text x="185.9" y="106.9">IN+</text>
<text x="32" y="108.2">11</text>
<text x="32" y="110.7">12</text>
<text x="37.3" y="109.5">SD1</text>
<text x="37.3" y="112">SC1</text>
<text x="49.1" y="112">SD2</text>
<text x="49.1" y="109.5">SC2</text>
<text x="56.4" y="110.7">13</text>
<text x="56.4" y="108.2">14</text>
<text x="182.6" y="108.2">2</text>
<text x="182.6" y="110.7">3</text>
<text x="182.6" y="113.3">4</text>
<text x="185.9" y="109.5">IN-</text>
<text x="185.9" y="112">VBS</text>
<text x="237.1" y="111">1</text>
<text x="237.1" y="113.5">2</text>
<text x="239.4" y="112.2">1</text>
<text x="182.6" y="115.8">5</text>
<text x="182.6" y="118.4">6</text>
<text x="185.9" y="114.6">ALE</text>
<text x="185.9" y="117.1">SDA</text>
<text x="185.9" y="119.6">SCL</text>
<text x="239.4" y="114.8">2</text>
<text x="33.5" y="122.4">1</text>
<text x="33.5" y="124.9">2</text>
<text x="182.6" y="120.9">7</text>
<text x="182.6" y="123.4">8</text>
<text x="185.9" y="122.2">GND</text>
<text x="185.9" y="124.7">VCC</text>
<text x="237.1" y="124.9">1</text>
<text x="33.5" y="127.7">3</text>
<text x="237.1" y="127.5">2</text>
<text x="239.4" y="126.2">1</text>
<text x="239.4" y="128.8">2</text>
<text x="72.9" y="135.1">1</text>
<text x="72.9" y="137.6">2</text>
<text x="182.6" y="136.1">1</text>
<text x="185.9" y="137.4">IN+</text>
<text x="33.5" y="138.9">1</text>
<text x="33.5" y="141.5">2</text>
<text x="72.9" y="140.4">3</text>
<text x="182.6" y="138.7">2</text>
<text x="182.6" y="141.2">3</text>
<text x="182.6" y="143.8">4</text>
<text x="185.9" y="140">IN-</text>
<text x="185.9" y="142.5">VBS</text>
<text x="33.5" y="144.3">3</text>
<text x="182.6" y="146.3">5</text>
<text x="182.6" y="148.8">6</text>
<text x="185.9" y="145">ALE</text>
<text x="185.9" y="147.6">SDA</text>
<text x="33.5" y="155.4">1</text>
<text x="72.9" y="151.6">1</text>
<text x="72.9" y="154.2">2</text>
<text x="182.6" y="151.4">7</text>
<text x="182.6" y="153.9">8</text>
<text x="185.9" y="150.1">SCL</text>
<text x="185.9" y="152.7">GND</text>
<text x="185.9" y="155.2">VCC</text>
<text x="33.5" y="158">2</text>
<text x="33.5" y="160.8">3</text>
<text x="72.9" y="157">3</text>
<text x="38.6" y="170.2">1</text>
<text x="41.9" y="171.2">-</text>
<text x="38.6" y="177.8">2</text>
<text x="41.4" y="178.8">+</text>
</g>
<g font-size="2.3" fill="#00f">
<text x="248.1" y="10.4">PB0</text>
<text x="280.4" y="7.9">FSR_JST_0</text>
<text x="29.6" y="15.5">PB13</text>
<text x="93.7" y="15.5">10uF</text>
<text x="105.2" y="15.5">0.1uF</text>
<text x="162.4" y="13">IN+_0</text>
<text x="210.6" y="16.8">FSR_JST_0</text>
<text x="218.5" y="14.2">3.3V</text>
<text x="266.4" y="15.5">10k</text>
<text x="281.7" y="16.8">0.1uF</text>
<text x="29.6" y="18">PB14</text>
<text x="29.6" y="20.6">PB15</text>
<text x="30.9" y="23.1">PA8</text>
<text x="112.8" y="19.3">3.3V</text>
<text x="160.1" y="18">VBS_0</text>
<text x="164.1" y="23.1">SD0</text>
<text x="225.8" y="20.6">JST-XH-2P-2.54</text>
<text x="29.6" y="28.2">PA10</text>
<text x="30.9" y="25.7">PA9</text>
<text x="86.1" y="28.2">PB0</text>
<text x="164.1" y="25.7">SC0</text>
<text x="218.5" y="28.2">3.3V</text>
<text x="248.1" y="28.2">PA7</text>
<text x="280.4" y="25.7">FSR_JST_1</text>
<text x="29.6" y="30.7">PA11</text>
<text x="86.1" y="33.3">PA6</text>
<text x="86.1" y="30.7">PA7</text>
<text x="86.1" y="35.8">PA5</text>
<text x="172.5" y="34.5">0.1uF</text>
<text x="210.6" y="30.7">FSR_JST_1</text>
<text x="225.8" y="34.5">JST-XH-2P-2.54</text>
<text x="266.4" y="33.3">10k</text>
<text x="281.7" y="34.5">0.1uF</text>
<text x="86.1" y="38.4">PA4</text>
<text x="86.1" y="40.9">PA3</text>
<text x="152.4" y="38.4">3.3V</text>
<text x="30.9" y="46">PB6</text>
<text x="86.1" y="43.4">PA2</text>
<text x="86.1" y="46">PA1</text>
<text x="162.4" y="44.7">IN+_1</text>
<text x="210.6" y="44.7">FSR_JST_2</text>
<text x="218.5" y="42.2">3.3V</text>
<text x="248.1" y="46">PA6</text>
<text x="280.4" y="43.4">FSR_JST_2</text>
<text x="30.9" y="51.1">PB8</text>
<text x="30.9" y="53.6">PB9</text>
<text x="30.9" y="48.5">PB7</text>
<text x="86.1" y="48.5">PA0</text>
<text x="160.1" y="49.8">VBS_1</text>
<text x="230.9" y="48.5">XH-2P-2.54</text>
<text x="266.4" y="51.1">10k</text>
<text x="281.7" y="52.3">0.1uF</text>
<text x="164.1" y="54.9">SD1</text>
<text x="164.1" y="57.4">SC1</text>
<text x="210.6" y="58.7">FSR_JST_3</text>
<text x="218.5" y="56.1">3.3V</text>
<text x="230.9" y="62.5">XH-2P-2.54</text>
<text x="248.1" y="63.8">PA5</text>
<text x="280.4" y="61.2">FSR_JST_3</text>
<text x="5.1" y="70.1">3.3V</text>
<text x="25.1" y="66.3">0.1uF</text>
<text x="37.8" y="66.3">10uF</text>
<text x="152.4" y="70.1">3.3V</text>
<text x="172.5" y="66.3">0.1uF</text>
<text x="218.5" y="70.1">3.3V</text>
<text x="266.4" y="68.8">10k</text>
<text x="281.7" y="70.1">0.1uF</text>
<text x="5.1" y="76.5">3.3V</text>
<text x="162.4" y="76.5">IN+_2</text>
<text x="210.6" y="72.6">FSR_JST_4</text>
<text x="230.9" y="76.5">XH-2P-2.54</text>
<text x="23.9" y="82.8">0.1uF</text>
<text x="80" y="80.3">3.3V</text>
<text x="80.4" y="82.8">PA9</text>
<text x="160.1" y="81.5">VBS_2</text>
<text x="248.1" y="81.5">PA4</text>
<text x="280.4" y="79">FSR_JST_4</text>
<text x="15.7" y="89.2">PB9</text>
<text x="79.1" y="85.3">PA10</text>
<text x="164.1" y="86.6">SD2</text>
<text x="164.1" y="89.2">SC2</text>
<text x="210.6" y="86.6">FSR_JST_5</text>
<text x="218.5" y="84.1">3.3V</text>
<text x="266.4" y="86.6">10k</text>
<text x="281.7" y="87.9">0.1uF</text>
<text x="15.7" y="91.7">PB8</text>
<text x="88.6" y="93">Female_Pin_Headers</text>
<text x="230.9" y="90.4">XH-2P-2.54</text>
<text x="70.9" y="101.9">SD4</text>
<text x="70.9" y="99.3">SC4</text>
<text x="152.4" y="101.9">3.3V</text>
<text x="172.5" y="98">0.1uF</text>
<text x="210.6" y="100.6">FSR_JST_6</text>
<text x="218.5" y="98">3.3V</text>
<text x="248.1" y="99.3">PA3</text>
<text x="280.4" y="96.8">FSR_JST_5</text>
<text x="15.5" y="104.4">SD0</text>
<text x="15.5" y="106.9">SC0</text>
<text x="70.9" y="106.9">SD3</text>
<text x="70.9" y="104.4">SC3</text>
<text x="162.4" y="106.9">IN+_3</text>
<text x="230.9" y="104.4">XH-2P-2.54</text>
<text x="266.4" y="104.4">10k</text>
<text x="281.7" y="105.7">0.1uF</text>
<text x="15.5" y="109.5">SD1</text>
<text x="15.5" y="112">SC1</text>
<text x="70.9" y="109.5">SC2</text>
<text x="70.9" y="112">SD2</text>
<text x="160.1" y="112">VBS_3</text>
<text x="219.7" y="112">3.3V</text>
<text x="164.1" y="117.1">SD3</text>
<text x="164.1" y="119.6">SC3</text>
<text x="211.9" y="114.6">FSR_JST_7</text>
<text x="232.2" y="118.4">XH-2P-2.54</text>
<text x="248.1" y="117.1">PA2</text>
<text x="280.4" y="114.6">FSR_JST_6</text>
<text x="11.5" y="124.7">VBS_0</text>
<text x="13.1" y="122.2">PB13</text>
<text x="219.7" y="126">3.3V</text>
<text x="267.7" y="122.2">10k</text>
<text x="281.7" y="123.4">0.1uF</text>
<text x="26.4" y="131.1">JST XH 3 PIN</text>
<text x="172.5" y="128.5">0.1uF</text>
<text x="211.9" y="128.5">FSR_JST_8</text>
<text x="280.4" y="131.1">FSR_JST_7</text>
<text x="50.9" y="137.4">VBS_3</text>
<text x="53.8" y="134.9">PA8</text>
<text x="152.4" y="132.3">3.3V</text>
<text x="162.4" y="137.4">IN+_4</text>
<text x="232.2" y="132.3">XH-2P-2.54</text>
<text x="248.1" y="133.6">PA1</text>
<text x="11.5" y="141.2">VBS_1</text>
<text x="13.1" y="138.7">PB14</text>
<text x="64.5" y="143.8">JST XH 3 PIN</text>
<text x="160.1" y="142.5">VBS_4</text>
<text x="267.7" y="138.7">10k</text>
<text x="281.7" y="140">0.1uF</text>
<text x="25.1" y="147.6">JST XH 3 PIN</text>
<text x="164.1" y="147.6">SD4</text>
<text x="280.4" y="148.8">FSR_JST_8</text>
<text x="13.1" y="155.2">PB15</text>
<text x="50.9" y="153.9">VBS_4</text>
<text x="52.5" y="151.4">PA11</text>
<text x="164.1" y="150.1">SC4</text>
<text x="248.1" y="151.4">PA0</text>
<text x="11.5" y="157.7">VBS_2</text>
<text x="58.2" y="160.3">JST XH 3 PIN</text>
<text x="151.2" y="161.5">3.3V</text>
<text x="172.5" y="159">0.1uF</text>
<text x="267.7" y="156.5">10k</text>
<text x="281.7" y="157.7">0.1uF</text>
<text x="25.1" y="164.1">JST XH 3 PIN</text>
<text x="5.4" y="171.7">5V/10A_SMPS_V+</text>
<text x="6" y="179.3">5V/10A_SMPS_V-</text>
<text x="5.4" y="185.7">5V/10A_SMPS_V+</text>
<text x="81" y="189.5">IN+_0</text>
<text x="6" y="195.8">5V/10A_SMPS_V-</text>
<text x="40.4" y="192">470uF</text>
<text x="54.4" y="192">0.1uF</text>
<text x="81" y="192">IN+_1</text>
<text x="81" y="194.6">IN+_2</text>
<text x="81" y="197.1">IN+_3</text>
<text x="81" y="199.6">IN+_4</text>
</g>
<g font-size=".9" fill="#a00000">
<text x="53.6" y="12.6">NS2</text>
<text x="53.6" y="15.1">CK2</text>
<text x="53.6" y="17.6">MIS2</text>
<text x="52.8" y="23">SCL3</text>
<text x="53.6" y="20.2">MOS2</text>
<text x="60.4" y="22.8">BOOT0</text>
<text x="61.9" y="22.9">RESET</text>
<text x="64" y="20.2">SCL2</text>
<text x="53.6" y="25.5">TX1</text>
<text x="53.6" y="27.7">RX1</text>
<text x="53.6" y="30.3">TX6-USB-</text>
<text x="53.6" y="32.9">RX6-USB+</text>
<text x="65.2" y="30.3">MOS1</text>
<text x="65.7" y="32.9">MIS1</text>
<text x="66.5" y="35.4">CK1</text>
<text x="52.6" y="38.2">SDA2</text>
<text x="52.6" y="40.4">SDA3</text>
<text x="57.4" y="37.9">STM32F411</text>
<text x="66.3" y="40.4">RX2</text>
<text x="66.5" y="37.9">NS1</text>
<text x="52.6" y="45.5">SCL1</text>
<text x="57.9" y="47">PWR</text>
<text x="61.2" y="46.7">A0</text>
<text x="64.2" y="47.5">C13</text>
<text x="66.3" y="43">TX2</text>
<text x="52.6" y="48.1">SDA1</text>
<text x="57.8" y="59.6">3V3</text>
<text x="60.4" y="59.7">A13</text>
<text x="60.4" y="54.9">DIO</text>
<text x="62.9" y="59.7">A14</text>
<text x="62.9" y="54.8">CLK</text>
<text x="65.4" y="59.6">GND</text>
</g>
</svg>
